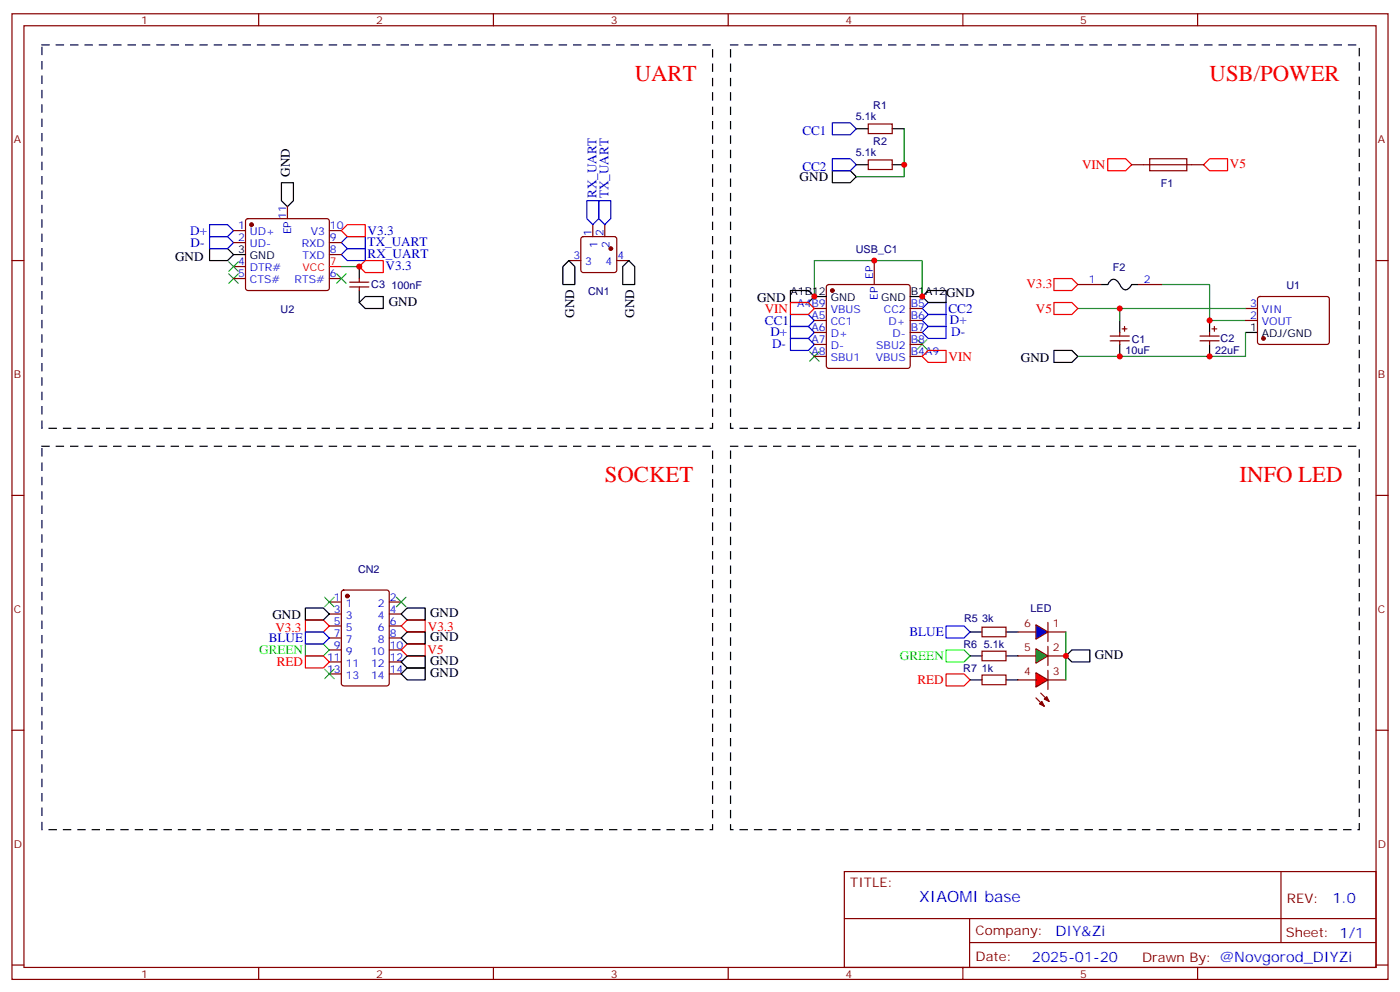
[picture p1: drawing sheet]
<svg xmlns="http://www.w3.org/2000/svg" width="412mm" height="292mm" viewBox="0 0 412 292" stroke-linecap="round" stroke-linejoin="round" font-family="sans-serif">
<g fill="none" stroke="#870000" stroke-width=".35">
<path d="M3.5 4.1h405.4v284.3h-405.4zM7.1 7.6h398.2v277.3h-398.2zM76.2 4.1v3.5M145.3 4.1v3.5M214.5 4.1v3.5M283.6 4.1v3.5M352.8 4.1v3.5M3.5 76.7h3.6M405.3 76.7h3.6M3.5 145.9h3.6M405.3 145.9h3.6M3.5 215h3.6"/>
<path d="M405.3 215h3.6M248.7 256.6h156.6v28.3h-156.6zM377.3 256.7v20.8M248.7 270.5h156.5M285.6 277.5h119.6M285.6 270.5v14.1M3.5 284.2h3.6M76.2 284.9v3.5M145.3 284.9v3.5M214.5 284.9v3.5M283.6 284.9v3.5M352.8 284.9v3.5"/>
<path d="M405.3 284.2h3.6"/>
</g>
<path d="M305.2 184l3.5 2.1-3.5 2.1z" fill="#00f" stroke="#870000" stroke-width=".35"/>
<path d="M299.9 186.1h5.3M308.7 183.3v5.6M308.7 186.1h5.3" fill="none" stroke="#870000" stroke-width=".35"/>
<path d="M305.2 191l3.5 2.1-3.5 2.2z" fill="#0f0" stroke="#870000" stroke-width=".35"/>
<path d="M299.9 193.1h5.3M308.7 190.3v5.7M308.7 193.1h5.3" fill="none" stroke="#870000" stroke-width=".35"/>
<path d="M305.2 198.1l3.5 2.1-3.5 2.1z" fill="#f00" stroke="#870000" stroke-width=".35"/>
<g fill="none" stroke="#870000" stroke-width=".35">
<path d="M255.8 36.5h7v2.8h-7zM255.8 47.1h7v2.8h-7zM333.4 48.5h21.1M338.7 46.7h10.9v3.6h-10.9zM68.8 67.9h3.5M68.8 71.4h3.5M68.8 78.5h3.5M72.6 64.6l.4-.2h23.3l.5 .2 .2 .5v19.7l-.2 .5-.5 .2h-23.3l-.5-.2-.2-.5v-19.7zM84.7 60.9v3.5M97 67.9h3.5M97 71.4h3.5M97 75h3.5"/>
<path d="M167.6 76.7h3.5M171.3 69.9l.5-.2h9.2l.5 .2 .2 .5v9.2l-.3 .5-.4 .2h-9.2l-.5-.3-.2-.4v-9.2zM174.6 66.1v3.6M178.2 66.1v3.6M181.7 76.7h3.5M257.5 76.7v7.1M68.8 82h3.5M97 82h3.5M103 84.5h5.7M103 83.1h5.7M105.8 82v1.1M105.8 84.5v1"/>
<path d="M239.9 90.8h3.5M239.9 94.4h3.5M239.9 97.9h3.5M243.7 84l.4-.2h23.3l.5 .2 .2 .5v23.3l-.2 .5-.5 .2h-23.3l-.5-.3-.2-.4v-23.3zM268.1 90.8h3.5M268.1 94.4h3.5M268.1 97.9h3.5M317.5 83.8h7.1M327 99h5.7M329.8 97.9v1.1M330.6 96.8h1.4M331.3 96.1v1.4"/>
<path d="M335.1 83.8h7.1M353.5 99h5.6M356.3 97.9v1.1M357 96.8h1.4M357.7 96.1v1.4M366.9 90.8h3.5M366.9 94.4h3.5M370.7 87.5l.4-.2 20.1 .1 .4 .6-.1 13-.6 .4h-20.1l-.4-.7v-12.7zM239.9 101.4h3.5M239.9 105h3.5M268.1 101.4h3.5M268.1 105h3.5"/>
<path d="M327 100.4h5.7M329.8 100.4v1M353.5 100.4h5.6M356.3 100.4v1M97 177.3h3.5M100.8 173.9l.4-.2h12.7l.7 .5 .1 27.1-.5 .6-13 .1-.6-.5-.1-27.1zM114.7 177.3h3.5M97 198.4h3.5M97 180.8h3.5M97 194.9h3.5M97 184.3h3.5M97 191.4h3.5"/>
<path d="M97 187.9h3.5M114.7 198.4h3.5M114.7 180.8h3.5M114.7 194.9h3.5M114.7 184.3h3.5M114.7 191.4h3.5M114.7 187.9h3.5M289.3 191.7h7v2.9h-7zM289.3 184.7h7v2.8h-7zM289.3 198.8h7v2.8h-7zM308.7 197.4v5.6M299.9 200.2h5.3"/>
<path d="M305.2 205.5l2.4 2.5M306.6 204.1l2.4 2.5M308.7 200.2h5.3"/>
</g>
<g fill="#870000" stroke="#870000" stroke-width=".35">
<path d="M306.2 207.3l.7-.7 .7 1.4z"/>
<path d="M308.3 205.1l.7 1.5-1.4-.8z"/>
<circle cx="102.3" cy="175.5" r=".53"/>
<circle cx="179.9" cy="73.2" r=".53"/>
<circle cx="74.1" cy="66.1" r=".53"/>
<circle cx="245.2" cy="85.5" r=".53"/>
<circle cx="372.2" cy="99.7" r=".53"/>
</g>
<path d="M266.3 37.9v14.1h-14.1M100.5 78.5h5.3M239.9 87.3v-10.6h31.7v10.6M317.5 90.8h12.3M342.2 83.8h14.1v10.6h10.6M366.9 90.8h-37.1v3.6M366.9 97.9v7.1h-49.4M314 186.1v14.1" fill="none" stroke="#008700" stroke-width=".35"/>
<g fill="none" stroke="#000" stroke-width=".35">
<path d="M252.2 37.9h3.6M262.8 37.9h3.5M82.9 53.8h3.5v5.3l-1.7 1.8-1.8-1.8zM245.2 50.3h5.3l1.7 1.7-1.7 1.8h-5.3zM252.2 48.5h3.6M262.8 48.5h3.5M61.7 73.2h5.3l1.8 1.8-1.8 1.7h-5.3zM68.8 75h3.5M105.8 78.5v3.5M167.6 76.7l1.7 1.8v5.3h-3.5v-5.3zM185.2 76.7l1.8 1.8v5.3h-3.6v-5.3zM105.8 85.5v3.6"/>
<path d="M107.6 87.3h5.3v3.5h-5.3l-1.8-1.7zM232.8 85.5h5.3l1.8 1.8-1.8 1.8h-5.3zM239.9 87.3h3.5M268.1 87.3h3.5M271.6 87.3l1.8-1.8h5.3v3.6h-5.3zM324.6 83.8h1.7l.6-.9a1.56 1.56 0 0 1 2.7 .5l.2 .3a2.13 2.13 0 0 0 2.2 1.5l1.4-1.4h1.7M329.8 94.4v3.5M356.3 94.4v3.5M366.9 97.9h3.5M310.4 103.2h5.3l1.8 1.8-1.8 1.7h-5.3zM329.8 101.4v3.6M356.3 101.4v3.6"/>
<path d="M90 179h5.2l1.8 1.8-1.8 1.8h-5.2zM118.2 194.9l1.7-1.8h5.3v3.6h-5.3zM118.2 198.4l1.7-1.7h5.3v3.5h-5.3zM118.2 187.9l1.7-1.8h5.3v3.5h-5.3zM118.2 180.8l1.7-1.8h5.3v3.6h-5.3zM285.8 193.1h3.5M285.8 186.1h3.5M296.3 193.1h3.6M296.3 186.1h3.6M314 193.1l1.7-1.7h5.3v3.5h-5.3zM285.8 200.2h3.5M296.3 200.2h3.6"/>
</g>
<g fill="none" stroke="#00f" stroke-width=".35">
<path d="M245.2 36.2h5.3l1.7 1.7-1.7 1.8h-5.3zM172.9 59.1h3.5v5.3l-1.8 1.7-1.7-1.7zM176.4 59.1h3.5v5.3l-1.7 1.7-1.8-1.7zM245.2 46.7h5.3l1.7 1.8-1.7 1.8h-5.3zM61.7 69.7h5.3l1.8 1.7-1.8 1.8h-5.3zM61.7 66.1h5.3l1.8 1.8-1.8 1.8h-5.3zM100.5 75l1.8-1.8h5.3v3.5h-5.3zM102.3 69.7h5.3v3.5h-5.3l-1.8-1.8zM232.8 92.6h5.3l1.8 1.8-1.8 1.7h-5.3zM232.8 99.7h5.3l1.8 1.7-1.8 1.8h-5.3zM232.8 96.1h5.3l1.8 1.8-1.8 1.8h-5.3zM271.6 90.8l1.8-1.7h5.3v3.5h-5.3z"/>
<path d="M271.6 94.4l1.8-1.8h5.3v3.5h-5.3zM271.6 97.9l1.8-1.8h5.3v3.6h-5.3zM90 186.1h5.2l1.8 1.8-1.8 1.7h-5.2zM278.7 184.3h5.3l1.8 1.8-1.8 1.8h-5.3z"/>
</g>
<g fill="none" stroke="#3c3" stroke-width=".35">
<path d="M67.4 77.1l2.8 2.8M70.2 77.1l-2.8 2.8M67.4 80.6l2.8 2.8M70.2 80.6l-2.8 2.8M99.1 80.6l2.9 2.8M102 80.6l-2.9 2.8M238.5 103.5l2.8 2.9M241.3 103.5l-2.8 2.9M270.2 100l2.8 2.8M273 100l-2.8 2.8M95.6 175.9l2.8 2.8M98.4 175.9l-2.8 2.8"/>
<path d="M116.8 175.9l2.8 2.8M119.6 175.9l-2.8 2.8M95.6 197l2.8 2.8M98.4 197l-2.8 2.8"/>
</g>
<g fill="none" stroke="#f00" stroke-width=".35">
<path d="M326.3 46.7h5.3l1.8 1.8-1.8 1.8h-5.3zM354.5 48.5l1.8-1.8h5.3v3.6h-5.3zM97 78.5h3.5M100.5 67.9l1.8-1.8h5.3v3.6h-5.3zM105.8 78.5l1.8-1.8h5.3v3.6h-5.3zM232.8 89.1h5.3l1.8 1.7-1.8 1.8h-5.3zM310.4 89.1h5.3l1.8 1.7-1.8 1.8h-5.3zM310.4 82h5.3l1.8 1.8-1.8 1.7h-5.3zM271.6 105l1.8-1.8h5.3v3.5h-5.3zM90 182.6h5.2l1.8 1.7-1.8 1.8h-5.2zM90 193.1h5.2l1.8 1.8-1.8 1.8h-5.2zM118.2 191.4l1.7-1.8h5.3v3.5h-5.3z"/>
<path d="M118.2 184.3l1.7-1.7h5.3v3.5h-5.3zM278.7 198.4h5.3l1.8 1.8-1.8 1.8h-5.3z"/>
</g>
<path d="M12.3 13.2h197.6v112.9h-197.6zM215.2 13.2h185.2v112.9h-185.2zM12.3 131.4h197.6v112.9h-197.6zM215.2 131.4h185.2v112.9h-185.2z" fill="none" stroke="#000" stroke-width=".35" stroke-dasharray="2.1 2.1"/>
<path d="M90 189.6h5.2l1.8 1.8-1.8 1.7h-5.2zM278.7 191.4h5.3l1.8 1.7-1.8 1.8h-5.3z" fill="none" stroke="#0f0" stroke-width=".35"/>
<g fill="#c00">
<circle cx="329.8" cy="90.8" r=".88"/>
<circle cx="329.8" cy="105" r=".88"/>
<circle cx="266.3" cy="48.5" r=".88"/>
<circle cx="257.5" cy="76.7" r=".88"/>
<circle cx="239.9" cy="87.3" r=".88"/>
<circle cx="271.6" cy="87.3" r=".88"/>
<circle cx="356.3" cy="94.4" r=".88"/>
<circle cx="356.3" cy="105" r=".88"/>
<circle cx="314" cy="193.1" r=".88"/>
<circle cx="105.8" cy="78.5" r=".88"/>
</g>
<g font-size="6.7" fill="#f00">
<text x="187" y="23.8">UART</text>
<text x="356.3" y="23.8">USB/POWER</text>
<text x="178.2" y="142">SOCKET</text>
<text x="365.1" y="142">INFO LED</text>
</g>
<text font-size="4.6" fill="#00f" x="270.8" y="265.7">XIAOMI base</text>
<g font-size="4.2" fill="#00f">
<text x="392.5" y="265.9">1.0</text>
<text x="310.9" y="275.5">DIY&amp;Zi</text>
<text x="304" y="283.3">2025-01-20</text>
</g>
<g font-size="3.9" fill="#00f">
<text x="236.4" y="39.7">CC1</text>
<text x="236.4" y="50.3">CC2</text>
<text x="175.7" y="58.4" transform="rotate(-90 175.7 58.4)">RX_UART</text>
<text x="179.2" y="58.4" transform="rotate(-90 179.2 58.4)">TX_UART</text>
<text x="56.1" y="69.1">D+</text>
<text x="108.3" y="69.3">V3.3</text>
<text x="56.1" y="72.7">D-</text>
<text x="108.3" y="76">RX_UART</text>
<text x="108.3" y="72.5">TX_UART</text>
<text x="113.6" y="79.6">V3.3</text>
<text x="225.3" y="95.7">CC1</text>
<text x="279.4" y="92">CC2</text>
<text x="279.8" y="95.5">D+</text>
<text x="226.9" y="99.1">D+</text>
<text x="280.2" y="99">D-</text>
<text x="227.4" y="102.6">D-</text>
<text x="79.2" y="189.2">BLUE</text>
<text x="267.9" y="187.4">BLUE</text>
</g>
<g font-size="3.9">
<text x="85.4" y="52" transform="rotate(-90 85.4 52)">GND</text>
<text x="235.6" y="53.3">GND</text>
<text x="51.6" y="76.7">GND</text>
<text x="223" y="88.9">GND</text>
<text x="278.7" y="87.3">GND</text>
<text x="114.5" y="90">GND</text>
<text x="169.1" y="93.5" transform="rotate(-90 169.1 93.5)">GND</text>
<text x="186.8" y="93.5" transform="rotate(-90 186.8 93.5)">GND</text>
<text x="300.7" y="106.5">GND</text>
<text x="80.2" y="182.4">GND</text>
<text x="126.7" y="181.7">GND</text>
<text x="126.7" y="188.8">GND</text>
<text x="126.7" y="195.8">GND</text>
<text x="322.5" y="194.1">GND</text>
<text x="126.7" y="199.4">GND</text>
</g>
<g font-size="3.9" fill="#f00">
<text x="318.7" y="49.7">VIN</text>
<text x="362.3" y="49.5">V5</text>
<text x="302.3" y="84.7">V3.3</text>
<text x="225.3" y="92.1">VIN</text>
<text x="305.2" y="92.1">V5</text>
<text x="279.4" y="106.2">VIN</text>
<text x="126" y="185.9">V3.3</text>
<text x="81.1" y="186.1">V3.3</text>
<text x="81.5" y="196.2">RED</text>
<text x="125.9" y="192.6">V5</text>
<text x="270.3" y="201.5">RED</text>
</g>
<g font-size="3.9" fill="#0f0">
<text x="76.4" y="192.7">GREEN</text>
<text x="265.1" y="194.4">GREEN</text>
</g>
<g font-size="3.9" fill="#800">
<text x="250.5" y="261.2">TITLE:</text>
<text x="379.1" y="265.9">REV:</text>
<text x="287.4" y="275.4">Company:</text>
<text x="378.7" y="276">Sheet: 1/1</text>
<text x="287.4" y="283.1">Date:</text>
<text x="336.4" y="283.2">Drawn By: @Novgorod_DIYZi</text>
</g>
<g font-size="3.2" fill="#800">
<text x="41.6" y="7.1">1</text>
<text x="110.8" y="7.1">2</text>
<text x="179.9" y="7.1">3</text>
<text x="249.1" y="7.1">4</text>
<text x="318.2" y="7.1">5</text>
<text x="4.1" y="42.2">A</text>
<text x="405.9" y="42.2">A</text>
<text x="4.1" y="111.3">B</text>
<text x="405.9" y="111.3">B</text>
<text x="4.1" y="180.4">C</text>
<text x="301.7" y="184.7">6</text>
<text x="310.1" y="184.7">1</text>
<text x="405.9" y="180.4">C</text>
<text x="301.7" y="191.7">5</text>
<text x="310.1" y="191.7">2</text>
<text x="301.7" y="198.8">4</text>
<text x="310.1" y="198.8">3</text>
<text x="4.1" y="249.6">D</text>
<text x="405.9" y="249.6">D</text>
<text x="41.6" y="287.9">1</text>
<text x="110.8" y="287.9">2</text>
<text x="179.9" y="287.9">3</text>
<text x="249.1" y="287.9">4</text>
<text x="318.2" y="287.9">5</text>
</g>
<g font-size="3.2" fill="#000080">
<text x="252.1" y="35.5">5.1k</text>
<text x="257.2" y="32.2">R1</text>
<text x="252.1" y="46">5.1k</text>
<text x="257.2" y="42.8">R2</text>
<text x="341.9" y="55">F1</text>
<text x="252.1" y="74.5">USB_C1</text>
<text x="327.8" y="79.7">F2</text>
<text x="109.4" y="84.9">C3</text>
<text x="115.3" y="85">100nF</text>
<text x="173.2" y="86.8">CN1</text>
<text x="379" y="85">U1</text>
<text x="82.7" y="92.1">U2</text>
<text x="333.4" y="100.9">C1</text>
<text x="359.6" y="100.8">C2</text>
<text x="331.5" y="104.3">10uF</text>
<text x="358" y="104.3">22uF</text>
<text x="105.5" y="168.8">CN2</text>
<text x="284" y="183.3">R5</text>
<text x="289.3" y="183.3">3k</text>
<text x="303.6" y="180.3">LED</text>
<text x="283.8" y="190.7">R6</text>
<text x="289.8" y="190.8">5.1k</text>
<text x="283.7" y="197.8">R7</text>
<text x="289.2" y="197.8">1k</text>
</g>
<g font-size="3.2" fill="#00f">
<text x="84.3" y="64.4" transform="rotate(-90 84.3 64.4)">11</text>
<text x="70.1" y="67.6">1</text>
<text x="70.1" y="71.1">2</text>
<text x="73.6" y="69.3">UD+</text>
<text x="85.7" y="69" transform="rotate(-90 85.7 69)">EP</text>
<text x="91.5" y="69.3">V3</text>
<text x="97.2" y="71.1">9</text>
<text x="97.2" y="67.6">10</text>
<text x="174.3" y="69.5" transform="rotate(-90 174.3 69.5)">1</text>
<text x="177.8" y="69.5" transform="rotate(-90 177.8 69.5)">2</text>
<text x="73.6" y="72.8">UD-</text>
<text x="88.9" y="72.8">RXD</text>
<text x="89.1" y="76.4">TXD</text>
<text x="97.2" y="74.6">8</text>
<text x="168.9" y="76.4">3</text>
<text x="176" y="73" transform="rotate(-90 176 73)">1</text>
<text x="179.6" y="73" transform="rotate(-90 179.6 73)">2</text>
<text x="181.9" y="76.4">4</text>
<text x="70.1" y="78.1">4</text>
<text x="70.1" y="81.7">5</text>
<text x="73.6" y="79.9">DTR#</text>
<text x="73.6" y="83.4">CTS#</text>
<text x="86.8" y="83.4">RTS#</text>
<text x="97.2" y="81.7">6</text>
<text x="172.4" y="78.1">3</text>
<text x="178.4" y="78.1">4</text>
<text x="257.2" y="82" transform="rotate(-90 257.2 82)">EP</text>
<text x="320.8" y="83.4">1</text>
<text x="336.9" y="83.4">2</text>
<text x="258.6" y="88.4" transform="rotate(-90 258.6 88.4)">EP</text>
<text x="234.9" y="90.5">A4B9</text>
<text x="239.1" y="94">A5</text>
<text x="244.7" y="92.3">VBUS</text>
<text x="244.7" y="95.8">CC1</text>
<text x="260.4" y="92.3">CC2</text>
<text x="261.8" y="95.8">D+</text>
<text x="268.3" y="94">B6</text>
<text x="268.3" y="90.5">B5</text>
<text x="368.2" y="90.5">3</text>
<text x="368.2" y="94">2</text>
<text x="371.7" y="92.3">VIN</text>
<text x="371.7" y="95.8">VOUT</text>
<text x="239.1" y="97.5">A6</text>
<text x="239.1" y="101.1">A7</text>
<text x="244.7" y="99.3">D+</text>
<text x="262.9" y="99.3">D-</text>
<text x="268.3" y="101.1">B8</text>
<text x="268.3" y="97.5">B7</text>
<text x="239.1" y="104.6">A8</text>
<text x="244.7" y="102.8">D-</text>
<text x="244.7" y="106.4">SBU1</text>
<text x="258" y="106.4">VBUS</text>
<text x="258.1" y="102.8">SBU2</text>
<text x="268.3" y="104.6">B4A9</text>
<text x="98.4" y="176.9">1</text>
<text x="101.8" y="178.7">1</text>
<text x="111.3" y="178.7">2</text>
<text x="114.8" y="176.9">2</text>
<text x="98.4" y="180.4">3</text>
<text x="98.4" y="184">5</text>
<text x="101.8" y="182.2">3</text>
<text x="101.8" y="185.7">5</text>
<text x="111.3" y="185.7">6</text>
<text x="111.3" y="182.2">4</text>
<text x="114.8" y="184">6</text>
<text x="114.8" y="180.4">4</text>
<text x="98.4" y="187.5">7</text>
<text x="98.4" y="191">9</text>
<text x="101.8" y="189.3">7</text>
<text x="111.3" y="189.3">8</text>
<text x="114.8" y="191">10</text>
<text x="114.8" y="187.5">8</text>
<text x="96.3" y="194.6">11</text>
<text x="101.8" y="192.8">9</text>
<text x="101.8" y="196.3">11</text>
<text x="109.3" y="196.3">12</text>
<text x="109.3" y="192.8">10</text>
<text x="114.8" y="194.6">12</text>
<text x="96.3" y="198.1">13</text>
<text x="101.8" y="199.8">13</text>
<text x="109.3" y="199.8">14</text>
<text x="114.8" y="198.1">14</text>
</g>
<g font-size="3.2">
<text x="70.1" y="74.6">3</text>
<text x="73.6" y="76.4">GND</text>
<text x="232.8" y="87">A1B12</text>
<text x="244.7" y="88.7">GND</text>
<text x="259.5" y="88.7">GND</text>
<text x="268.3" y="87">B1A12</text>
<text x="368.2" y="97.5">1</text>
<text x="371.7" y="99.3">ADJ/GND</text>
</g>
<g font-size="3.2" fill="#f00">
<text x="89.1" y="79.9">VCC</text>
<text x="97.2" y="78.1">7</text>
</g>
</svg>
